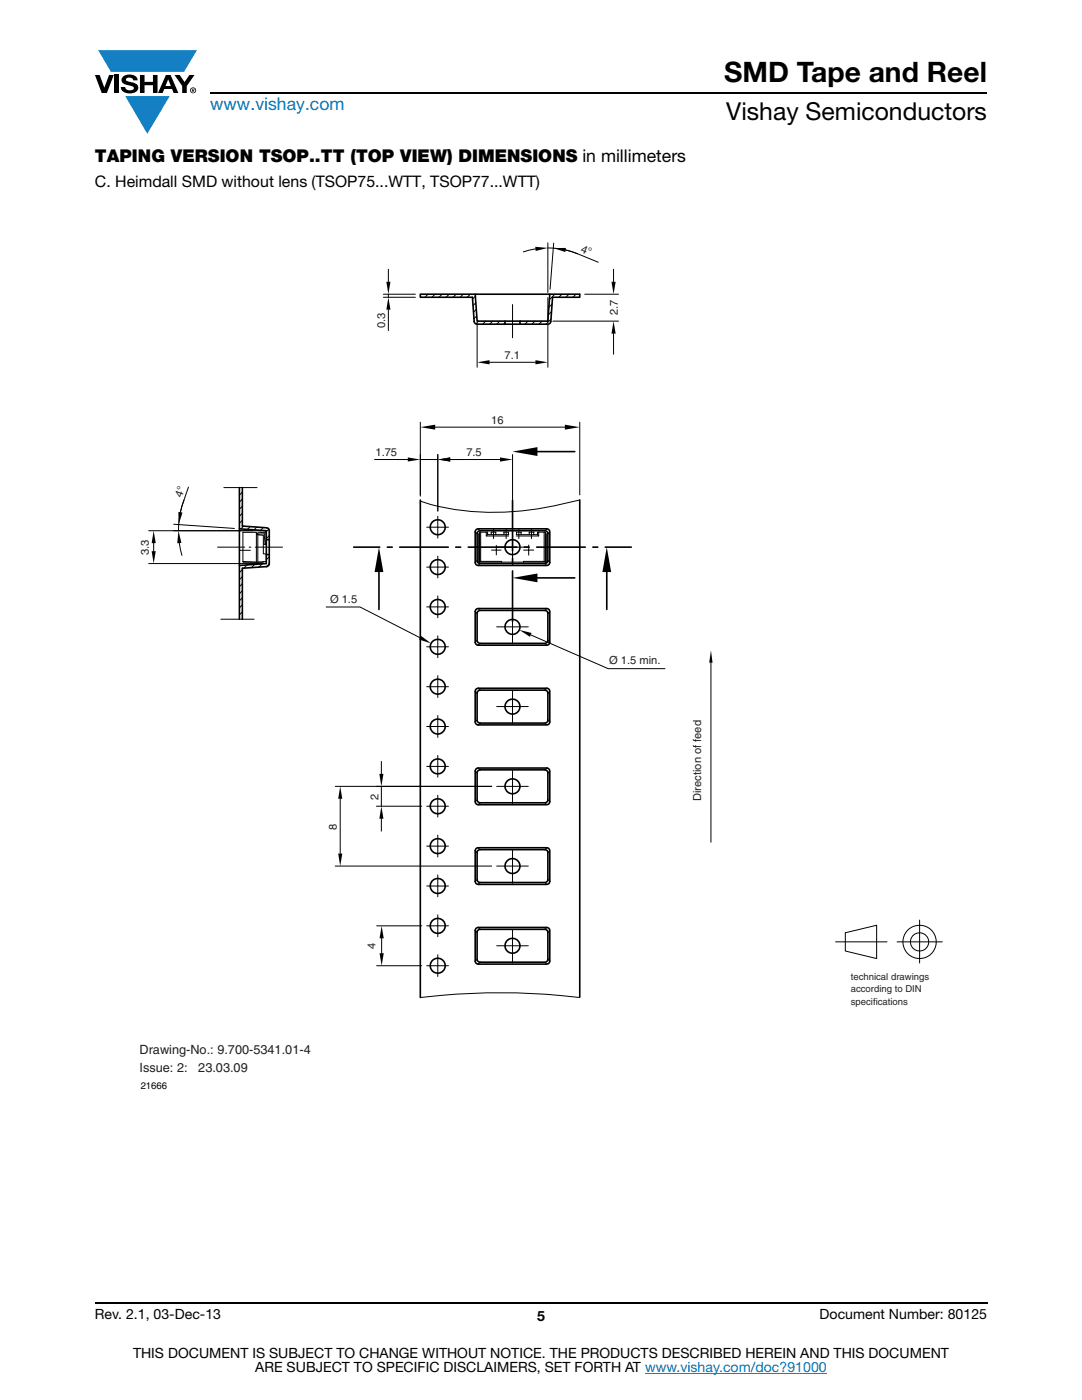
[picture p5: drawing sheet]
<svg xmlns="http://www.w3.org/2000/svg" width="216mm" height="279mm" viewBox="0 0 216 279" stroke-linecap="round" stroke-linejoin="round" font-family="sans-serif">
<g fill="#147fc3">
<path d="M19.6 10h19.7l-2.6 4.3h-1.1h-13.5z"/>
<path d="M25 19.2h8.9l-4.5 7.5z"/>
</g>
<g fill="#000">
<path d="M18.9 15h1l.9 2.5 1-2.5h.9l-1.4 3.6h-1zM22.9 15h.9v3.6h-.9zM24.6 15.3a2.1 2.1 0 0 1 2.8 .3l.1 .4h-.9a.79 .79 0 0 0-.7-.5 .79 .79 0 0 0-.8 .4l.3 .3 1 .2a1.08 1.08 0 0 1 1.2 1 1.08 1.08 0 0 1-1.1 1.2 1.73 1.73 0 0 1-2.4-1.2h.9a.96 .96 0 0 0 .8 .6 .96 .96 0 0 0 .9-.4 1.31 1.31 0 0 0-1.2-.6 1.03 1.03 0 0 1-1.1-.6 1.03 1.03 0 0 1 .2-1.1zM27.9 15h.9v1.3h1.7v-1.3h.9v3.6h-.9v-1.6h-1.7v1.6h-.9zM34.8 15h1.1l.9 1.4 1-1.4h1l-1.5 2.2v1.4h-.9v-1.4z"/>
<path d="M33.6 15.9l.5 1.3h-1.1zM33.1 15l-1.6 3.6h1l.3-.8h1.5l.3 .8h1l-1.6-3.6z"/>
<path d="M38.4 17.8h.2v.2h-.2zM38.3 17.7v.7h.1v-.3l.4 .3-.2-.3 .2-.2-.1-.2z"/>
<path d="M38.1 18a.46 .46 0 0 1 .9 0 .46 .46 0 0 1-.9 0zM37.9 18a.6 .6 0 0 0 1.2 0 .6 .6 0 0 0-1.2 0z"/>
</g>
<path d="M42 18.6h155M18.9 260h178.1" fill="none" stroke="#000" stroke-width=".36"/>
<path d="M128.7 274h36.3" fill="none" stroke="#007ec4" stroke-width=".2"/>
<path d="M27.8 48.4h160.3v169.3h-160.3z" fill="#fff"/>
<g fill="none" stroke="#000" stroke-width=".2">
<path d="M76.5 58.7h6.4M76.5 59.3h6.4M77.5 53.7v2.5M77.5 58.7v.6M84 58.7l-.1 .2M85.4 58.7l-.6 .6M86.8 58.7l-.6 .6M88.2 58.7l-.6 .6M89.6 58.7l-.6 .6M91 58.7l-.6 .6M92.4 58.7l-.6 .6M93.8 58.7l-.6 .6"/>
<path d="M94.9 59.1l-.6 .6M106.8 49.7l-2.4 .6M109.3 48.5v9.9M109.3 49.5l3.1 .3 2.8 .8M109.3 59.4v4.7M110.5 48.5l-.7 9.2M110.7 58.7l-1.1 1.1M112.1 58.7l-.6 .6M112.9 49.9l2.3 .7M113.5 58.7l-.6 .6M114.9 58.7l-.6 .6M115.2 50.6l4.2 1.7"/>
<path d="M116.7 58.7h6.7M122.4 53.7v2.5M77.5 61.8v4.2M94.9 60.4l-.5 .6M95 61.7l-.5 .6M95.1 63.1l-.5 .5M95.2 64.8v8.5M95.5 64.1l-.5 .5M96.9 64.1l-.6 .6M97.7 72.3h9.1M98.3 64.1l-.6 .6M99.7 64.1l-.6 .6"/>
<path d="M100.8 64.5l-.3 .2M102.3 60.8v6.6M103.9 64.1l-.1 .2M105.3 64.1l-.6 .6M106.7 64.1l-.6 .6M108.2 64.1l-.7 .6M109.3 64.8v8.5M109.9 63.7l-.9 1M110 62.2l-.6 .6M110.2 60.7l-.7 .6M110.3 64.1h13.1M122.4 66.6v4.1"/>
<path d="M36.7 99.8a17 17 0 0 0-1.1 6.1M36.7 99.8l-.7 2.4M37.6 97.2l-.9 2.6M44.7 97.3h6.6M47.9 97.3l-.1 .1M48.4 98.2l-.6 .6M48.4 99.6l-.6 .6M74.7 91.7h6.7M83.9 84.3v14.7M83.9 91.7h3.5M86.8 85.2h25.9M87.4 90.7v11.3"/>
<path d="M89.8 91.7h10M102.3 90.7v14.3M115.7 99.8a62.5 62.5 0 0 1-21.6 2.3l-3.3-.4a37.6 37.6 0 0 1-6.9-1.7M115.7 84.3v14.5M29.7 105.9h23.4M29.7 112.5h22.4M30.7 108.4v1.6M34.7 104.6l12.1 .9M35.8 108.4l.5 2.4M43.4 109.2h5.4M47.8 112.9h.1M47.8 109.8h2.2"/>
<path d="M48.4 113.7l-.6 .6M48.4 115.1l-.6 .6M48.4 116.5l-.6 .6M48.4 117.9l-.6 .6M48.4 119.3l-.6 .6M48.4 101l-.6 .6M48.4 102.4l-.6 .6M48.4 103.8l-.6 .6M48.5 112.1l2.7 .1M48.6 105l-.5 .6M49.3 112.7l-.6 .7M49.7 109.2h.4"/>
<path d="M49.9 105.1l-.5 .6M50.8 112.6l-.6 .7M50.9 109.2h5.5M51.2 112.2h.2M51.2 112.2v-5.7h.2v5.7M51.2 106.5v-.3h-2.7v6h2.7M51.2 106.5l.3-.2 1.2-.1 .3 .1 .1 .4-.1 2-.3-.1 .1-2h-1.3l-.1 .1 1.1 .1v3.7l.6 .1v1.5l-1.7 .1M51.2 105.2l-.5 .5M52.3 112.5l-.6 .7M52.5 112.1l-1.1 .1M52.6 105.3l-.6 .5M53.6 105.6l-.5 .5"/>
<path d="M53.7 106.9l-.6 .6M53.7 111.1l-.6 .6M53.7 112.5l-.5 .6M85.1 105.2h4.4M87.4 103v4.4M87.4 111v4.3M87.4 118.9v4.4M89.5 113.2h-4.4M94.8 106.1l.4 .4M95.2 111.9l-.4 .4M95.4 105.5l.4 .4M95.7 112.2h8.7"/>
<path d="M95.7 106.5h-.2v5.7h.2M95.8 112.5l-.4 .4M95.9 106.2v5.8l-.2 .2M95.9 112h4.2v.2M97 106.2h.3v.5l-.3 .3M97.3 106.5v.2h4.2M98 106.7v-.5h.9v.5M98.1 109.8h.9v.9M98.5 105.6v1.9M99 108.8v1h1M99.1 109.2h3.2v3.4M100.6 106.7v-.5h.9v.5"/>
<path d="M101 105.6v1.9M101.5 107h-4.5v-.8h-1.3v6M102.3 106.1v3.1h3.1M102.3 106.3v6.5M103.5 105.6v1.9M104 106.2v.5M104 106.2h-.9v.5M104.5 109.8h1v1M105.5 108.8v1h1M105.6 106.7v-.5h.9v.5M106 105.6v1.9M107.2 106.5v.2h-4.2"/>
<path d="M107.5 106.2h1.3v.5M107.5 106.2v.8h-4.5M107.5 106.2h-.3v.5l.3 .3M108.6 106.2v5.8l.2 .2M108.6 112h-4.2v.2M108.7 112.5l.4 .4M108.8 106.7v5.5h-4.4M108.8 106.5h.2v5.7h-.2v-5.5M109.1 105.5l-.4 .4M109.3 111.9l.4 .4M109.7 106.1l-.4 .4M44.1 123.6h6.6"/>
<path d="M48.4 123.5l-.1 .1M48.4 120.7l-.6 .6M48.4 122.1l-.6 .6M65.1 121.1h6.7l12 6.2M85.1 129.1h4.4M85.1 121.1h4.4M87.4 126.9v4.4M87.4 134.8v4.4M89.5 137h-4.4M94.8 122.1l.4 .3M94.8 138l.4 .3M95.2 127.8l-.4 .4"/>
<path d="M95.4 121.4l.4 .4M95.4 137.4l.4 .3M95.8 128.4l-.4 .4M99.1 125.1h3.2v3.5M102.3 122v3.1h3.1M102.3 137.9v3.1h3.1M105.9 126.7l15.5 6.7h11.3M108.7 128.4l.4 .4M109.1 121.4l-.4 .4M109.1 137.4l-.4 .3M109.3 127.8l.4 .4M109.7 122.1l-.4 .3"/>
<path d="M109.7 138l-.4 .3M141.9 132.3v35.8M66.9 156.9h31.2M67.9 159.4v10.9M76.1 152v2.4M76.1 156.9v4M85.1 145h4.4M85.1 153h4.4M87.4 142.8v4.4M87.4 150.8v4.3M87.4 158.7v4.4M94.8 153.9l.4 .4"/>
<path d="M95.2 159.6l-.4 .4M95.2 143.7l-.4 .4M95.4 153.3l.4 .3M95.8 144.3l-.4 .4M99.1 156.9h3.2v3.5M99.1 141h3.2v3.5M102.3 153.8v3.1h3.1M108.7 144.3l.4 .4M109.1 153.3l-.4 .3M109.3 159.6l.4 .4M109.3 143.7l.4 .4M109.7 153.9l-.4 .4"/>
<path d="M66.9 172.8h31.2M75.1 160.9h9.1M76.1 163.4v2.5M85.1 176.8h4.4M85.1 168.9h4.4M87.4 166.7v4.3M87.4 174.6v4.4M89.5 160.9h-4.4M94.8 169.8l.4 .4M95.2 175.5l-.4 .4M95.4 169.2l.4 .4M95.8 160.2l-.4 .4"/>
<path d="M95.8 176.1l-.4 .4M99.1 172.8h3.2v3.5M102.3 169.7v3.1h3.1M108.7 160.2l.4 .4M108.7 176.1l.4 .4M109.1 169.2l-.4 .4M109.3 175.5l.4 .4M109.7 169.8l-.4 .4M75.2 192.7h9M75.2 184.8h9M76.2 187.3v2.9M83.9 199.1a132.8 132.8 0 0 1 31.8 0"/>
<path d="M87.4 182.6v4.3M87.4 190.5v4.4M89.5 192.7h-4.4M89.5 184.8h-4.4M94.8 185.7l.4 .4M95.2 191.4l-.4 .4M95.4 185.1l.4 .4M95.8 192l-.4 .4M99.1 188.8h3.2v3.4M102.3 185.6v3.2h3.1M108.7 192l.4 .4M109.1 185.1l-.4 .4"/>
<path d="M109.3 191.4l.4 .4M109.7 185.7l-.4 .4M166.7 188h10.3M168.7 186.2l6.2-1.5v6.6l-6.2-1.5zM179 188h9M183.5 183.6v8.6"/>
<circle cx="183.5" cy="188" r="1.82"/>
<circle cx="183.5" cy="188" r="3.3"/>
</g>
<g fill="none" stroke="#000" stroke-width=".32">
<path d="M83.9 58.7h31.8v.6h-5.4l-.4 4.8-.1 .4-.3 .2h-14.3l-.5-.2-.1-.4-.3-4.8h-10.4zM94.8 58.7l.4 5.4h14.1l.4-5.4M100.8 64.1v.6M103.8 64.1v.6M47.8 97.3v26.3M48.4 97.3v7.7l4.8 .3 .4 .3 .1 6.9-.1 .3-.4 .3-4.8 .3v10.2M83.9 99.8v99.3M102.3 99.9v10.1M107.2 90.1h7.5M115.7 99.8v99.2M47.8 105.5l5.3 .4v6.6l-5.3 .4M53.1 107.7h.6"/>
<path d="M53.1 110.7h.6M70.6 109.2h5.2M75.6 114.2v7.4M77.3 109.2h1M79.8 109.2h9.6M90.9 109.2h1M93.4 109.2h9.7M94.9 105.8l.5-.3h13.7l.4 .2 .2 .4v6.2l-.1 .3-.5 .3h-13.7l-.3-.2-.3-.4v-6.2zM95.3 106.2l.5-.3h13.1l.3 .3 .1 .3v5.6l-.2 .3-.4 .1h-13.1l-.3-.3-.1-.3v-5.4zM102.3 111.4v1M102.3 113.9v10.1M104.6 109.2h1"/>
<path d="M107.1 109.2h9.7M107.2 115.3h7.5M118.3 109.2h1M120.8 109.2h5.2M121.1 114.2v7.4M94.9 121.7l.5-.3h13.7l.4 .2 .2 .5v6.3l-.2 .2-.4 .2-13.9-.1-.3-.2-.1-.3v-6.1zM94.9 137.6l.5-.2h13.7l.4 .1 .2 .5v6.1l-.1 .3-.5 .3h-13.9l-.3-.3-.1-.3v-6.1zM95.3 122.1l.5-.3 13.1 .1 .3 .2 .1 .3v5.6l-.2 .3-.4 .1h-13.1l-.3-.3-.1-.3v-5.4zM95.3 138l.5-.3 13.1 .1 .3 .2 .1 .3v5.6l-.2 .3-.4 .1h-13.1l-.3-.2-.1-.4v-5.4zM94.9 153.5l.5-.2h13.9l.3 .2 .1 .4v6.1l-.1 .3-.5 .3h-13.7l-.3-.1-.3-.5v-6.1zM95.3 153.9l.5-.3 13.1 .1 .3 .2 .1 .4v5.5l-.2 .3-.4 .1h-13.1l-.3-.2-.1-.4v-5.3zM94.9 169.4l.5-.2h13.9l.3 .2 .1 .4v6.1l-.1 .4-.5 .2h-13.7l-.3-.1-.3-.5v-6.1z"/>
<path d="M95.3 169.8l.5-.2h13.1l.3 .2 .1 .4v5.5l-.2 .3-.4 .1h-13.1l-.3-.2-.1-.4v-5.3zM94.9 185.3l.5-.2h13.7l.4 .1 .2 .5v6.1l-.1 .4-.5 .2h-13.7l-.3-.1-.3-.5v-6.1zM95.3 185.7l.5-.2h13.1l.3 .2 .1 .4v5.5l-.2 .3-.4 .1h-13.1l-.3-.2-.1-.4v-5.3z"/>
<circle cx="87.3" cy="105.2" r="1.49"/>
<circle cx="87.4" cy="113.2" r="1.49"/>
<circle cx="102.3" cy="109.2" r="1.49"/>
<circle cx="87.3" cy="137" r="1.49"/>
<circle cx="87.3" cy="121.1" r="1.49"/>
<circle cx="87.3" cy="129.1" r="1.49"/>
<circle cx="102.3" cy="125.1" r="1.49"/>
<circle cx="87.3" cy="145" r="1.49"/>
<circle cx="87.4" cy="153" r="1.49"/>
<circle cx="102.3" cy="156.9" r="1.49"/>
<circle cx="102.3" cy="141" r="1.49"/>
<circle cx="87.3" cy="176.8" r="1.49"/>
<circle cx="87.3" cy="160.9" r="1.49"/>
<circle cx="87.3" cy="168.9" r="1.49"/>
<circle cx="102.3" cy="172.8" r="1.49"/>
<circle cx="87.3" cy="192.7" r="1.49"/>
<circle cx="87.3" cy="184.8" r="1.49"/>
<circle cx="102.3" cy="188.8" r="1.49"/>
</g>
<g fill="#000">
<path d="M77.1 56.2h.8l-.4 2.5zM106.8 49.3l2.5 .2-2.4 .6zM110.4 49.5h2.5l-.1 .8zM122 56.2h.8l-.4 2.5zM77.5 59.3l.4 2.5h-.8zM95.2 72.3l2.5-.4v.8zM106.8 71.9l2.5 .4-2.5 .4zM122.4 64.1l.4 2.5h-.8zM81.4 91.3l2.5 .4-2.5 .4zM83.9 85.3l2.9-.5v.9zM87.4 91.7l2.4-.4v.8zM99.8 91.3l2.5 .4-2.5 .4z"/>
<path d="M102.3 90.1l4.9-.9v1.8zM112.7 84.8l3 .5-3 .4zM30.3 110h.8l-.4 2.5zM30.7 105.9l.4 2.5h-.8zM35.6 105.9l.6 2.5h-.8zM35.6 102.2l.8 .1-.7 2.4zM75.6 109.2l.9 5h-1.8zM102.3 115.3l4.9-.8v1.7zM121.1 109.2l.8 5h-1.7zM84 126.9l2 1.5-2.4-.8zM103.6 125.7l2.5 .6-.4 .8zM141.9 129.8l.3 2.5h-.7z"/>
<path d="M67.9 156.9l.4 2.5h-.8zM75.7 154.4h.8l-.4 2.5zM67.5 170.3h.8l-.4 2.5zM76.1 160.9l.4 2.5h-.8zM76.2 184.8l.4 2.5h-.9zM75.7 190.2h.9l-.4 2.5z"/>
</g>
<text font-size="5.6" x="144.5" y="16.4">SMD Tape and Reel</text>
<text font-size="4.9" x="144.9" y="24">Vishay Semiconductors</text>
<text font-size="3.5" fill="#007ec4" x="42" y="21.9">www.vishay.com</text>
<text font-size="3.5" x="18.9" y="32.3">TAPING VERSION TSOP..TT (TOP VIEW) DIMENSIONS in millimeters</text>
<text font-size="3.2" x="18.9" y="37.4">C. Heimdall SMD without lens (TSOP75...WTT, TSOP77...WTT)</text>
<g font-size="2.8">
<text x="18.9" y="263.3">Rev. 2.1, 03-Dec-13</text>
<text x="107.2" y="263.6">5</text>
<text x="163.6" y="263.3">Document Number: 80125</text>
<text x="26.5" y="271">THIS DOCUMENT IS SUBJECT TO CHANGE WITHOUT NOTICE. THE PRODUCTS DESCRIBED HEREIN AND THIS DOCUMENT</text>
<text x="50.9" y="273.8">ARE SUBJECT TO SPECIFIC DISCLAIMERS, SET FORTH AT www.vishay.com/doc?91000</text>
</g>
<g font-size="2.5" fill="#231f20">
<text x="27.8" y="210.4">Drawing-No.: 9.700-5341.01-4</text>
<text x="27.8" y="214">Issue: 2:</text>
<text x="39.6" y="214">23.03.09</text>
</g>
<g font-size="2.2" fill="#231f20">
<text x="115.8" y="50.2" transform="rotate(22 115.8 50.2)">4°</text>
<text x="76.9" y="65.5" transform="rotate(-90 76.9 65.5)">0.3</text>
<text x="123.3" y="63" transform="rotate(-90 123.3 63)">2.7</text>
<text x="100.7" y="71.7">7.1</text>
<text x="98" y="84.6">16</text>
<text x="74.9" y="91">1.75</text>
<text x="93.1" y="91">7.5</text>
<text x="36.3" y="99.3" transform="rotate(-70 36.3 99.3)">4°</text>
<text x="29.7" y="110.8" transform="rotate(-90 29.7 110.8)">3.3</text>
<text x="65.9" y="120.4">Ø 1.5</text>
<text x="121.5" y="132.4">Ø 1.5 min.</text>
<text x="75.5" y="159.7" transform="rotate(-90 75.5 159.7)">2</text>
<text x="139.9" y="159.9" transform="rotate(-90 139.9 159.9)">Direction of feed</text>
<text x="67.2" y="165.7" transform="rotate(-90 67.2 165.7)">8</text>
<text x="74.9" y="189.3" transform="rotate(-90 74.9 189.3)">4</text>
</g>
<g font-size="1.9" fill="#231f20">
<text x="169.8" y="195.5">technical drawings</text>
<text x="169.8" y="200.5">specifications</text>
<text x="169.8" y="198">according to DIN</text>
</g>
<text font-size="1.9" x="28.1" y="217.2">21666</text>
</svg>
